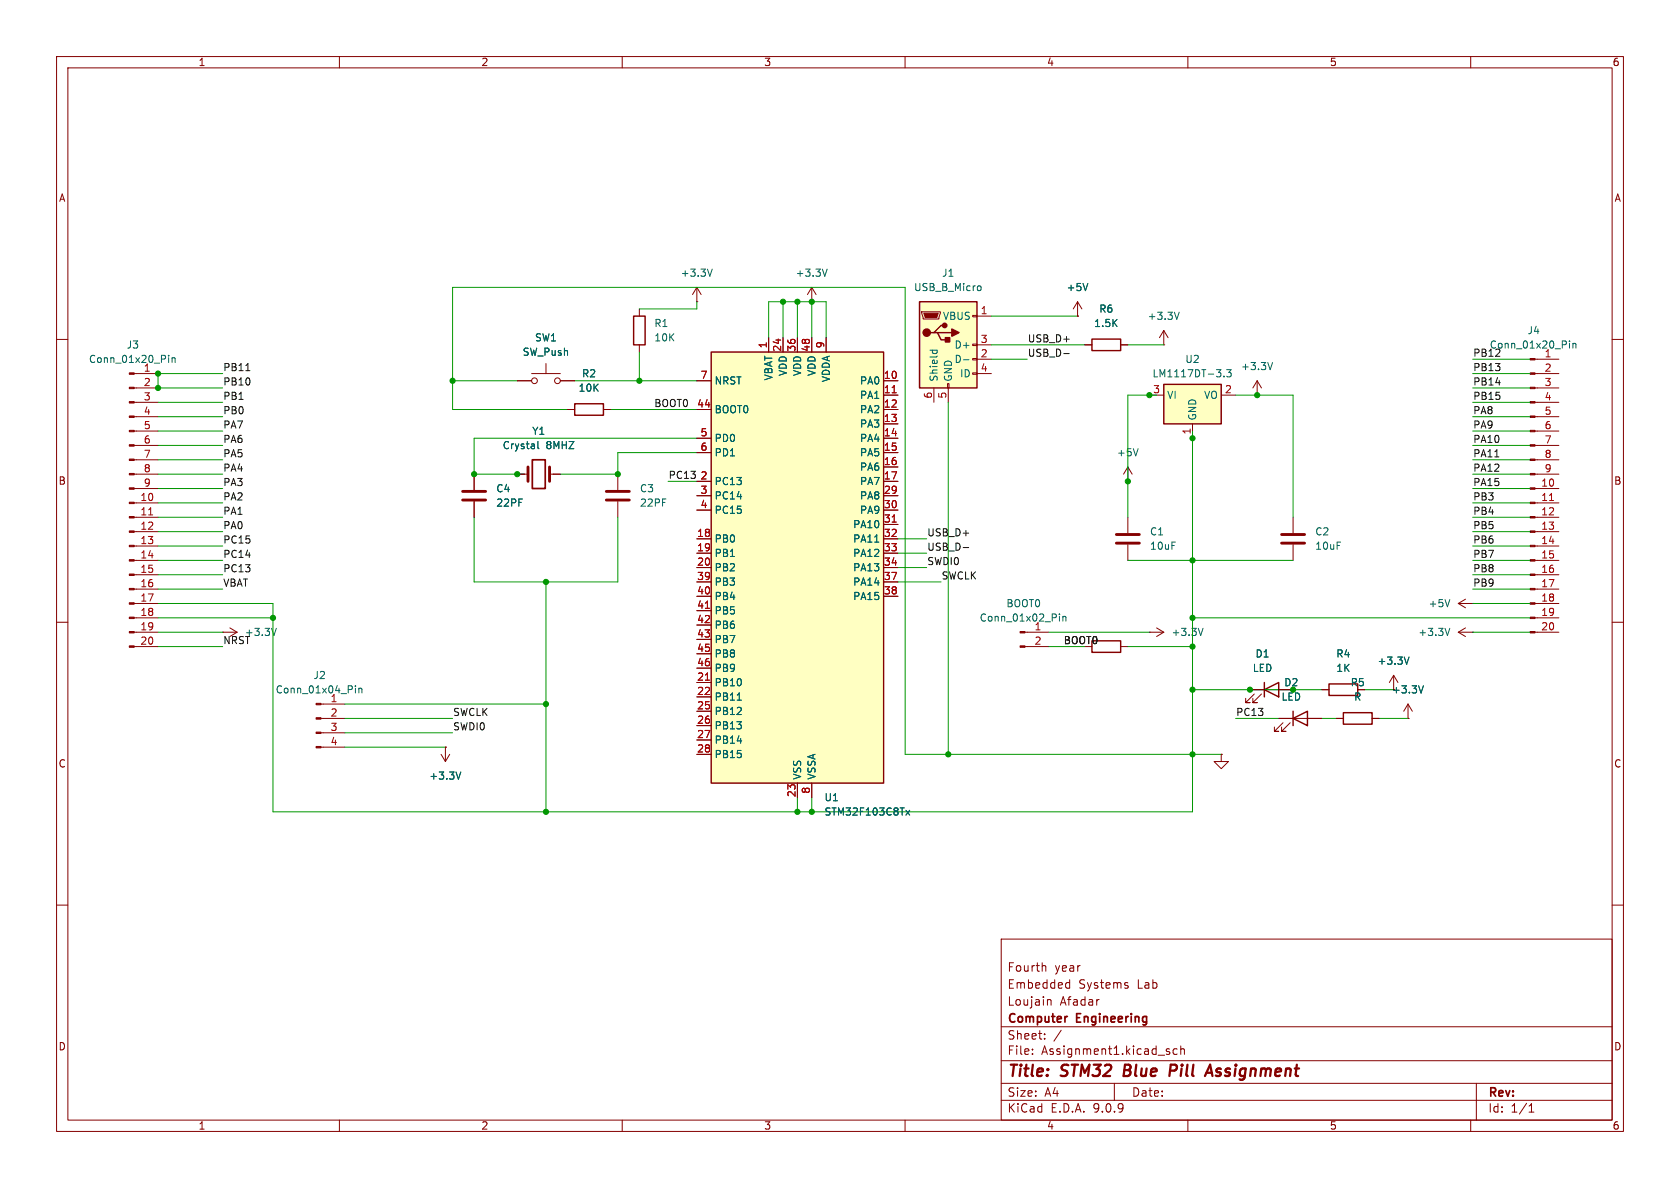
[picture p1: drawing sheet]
<svg xmlns="http://www.w3.org/2000/svg" width="297mm" height="210mm" viewBox="0 0 297 210" stroke-linecap="round" stroke-linejoin="round" font-family="sans-serif">
<g fill="none" stroke="#840000" stroke-width=".18">
<path d="M10 10h277v190h-277zM12 12h273v186h-273zM60 10v2M110 10v2M160 10v2M210 10v2M260 10v2M10 60h2M285 60h2M10 110h2M285 110h2M10 160h2"/>
<path d="M177 166h108v32h-108zM184.5 170.7h.2l.2 .2v.8M185.2 176.8h.5l.1 .9M188.7 173.7l.4 .1M189.1 173.2v1.5M189.1 174.6l-.4 .1M194.2 176.7h.1M199.2 174.2l.3 .2-.3 .3M199.2 173.7l.2 .1M285 160h2M60 198v2M110 198v2"/>
<path d="M160 198v2M177 194.5h108M177 191.5h108M177 187.5h108M177 181.5h108M182.5 186.3v.1M182.5 185.5v.1M184.7 183.6v.1M184.7 182.8v.1M187.6 182.1l-1.3 2M197 191.5v3M206.6 185.9l.2 .2-.2 .3"/>
<path d="M206.6 185.4l.1 .1M208.1 185.5l-.4-.1-.3 .3v.4l.1 .2h.6M208.7 185.5l.3-.1 .3 .1 .1 .9M208.7 184.9v1.5M210 198v2M260 198v2M261 191.5v6.5M270.3 196.6h.9M270.3 195.5l.4-.4v1.5"/>
</g>
<path d="M198.9 188.2l-.3 2h.8M207.7 188.2h-.7l-.3 2M207.8 189.2l-1 .1M213 190.2l.9-2 .4 2M213.3 189.6h.9" fill="none" stroke="#840000" stroke-width=".4"/>
<path d="M188.6 179.7h.1" fill="none" stroke="#840000" stroke-width=".3"/>
<path d="M125.7 62.2h30.5v76.2h-30.5z" fill="#ffffc2"/>
<path d="M125.7 62.2h30.5v76.2h-30.5zM193 113.3h5.1v2h-5.1z" fill="none" stroke="#840000" stroke-width=".25"/>
<g fill="none" stroke="#840000" stroke-width=".18">
<path d="M135.9 59.7v2.5M138.4 59.7v2.5M141 59.7v2.5M143.5 59.7v2.5M146 59.7v2.5M190.5 55.9h.1M190.5 53.3l-.8 1.3M190.5 53.3l.8 1.3M190.5 53.3v2.6M23.7 66h4.2M23.7 68.6h4.2M23.7 71.1h4.2"/>
<path d="M23.7 73.7h4.2M23.7 76.2h4.2M23.7 78.7h4.2M123.2 67.3h2.5M123.2 72.4h2.5M123.2 77.5h2.5M156.2 67.3h2.5M156.2 72.4h2.5M156.2 77.5h2.5M156.2 69.9h2.5M156.2 74.9h2.5M23.7 81.3h4.2"/>
<path d="M23.7 83.8h4.2M23.7 86.4h4.2M23.7 88.9h4.2M23.7 91.4h4.2M23.7 94h4.2M23.7 96.5h4.2M23.7 99.1h4.2M83.8 83.8v2.8M83.8 88.6v2.8M109.2 83.8v2.8M109.2 88.6v2.8M123.2 80h2.5"/>
<path d="M123.2 85.1h2.5M123.2 87.6h2.5M123.2 90.2h2.5M123.2 95.3h2.5M123.2 97.8h2.5M156.2 80h2.5M156.2 85.1h2.5M156.2 87.6h2.5M156.2 90.2h2.5M156.2 95.3h2.5M156.2 97.8h2.5M156.2 82.6h2.5"/>
<path d="M156.2 92.7h2.5M199.4 85.1h.1M199.4 82.6l-.8 1.2M199.4 82.6l.8 1.2M199.4 82.6v2.5M199.4 91.4v2.8M199.4 96.3v2.8M23.7 111.8h4.2M23.7 101.6h4.2M23.7 104.1h4.2M23.7 106.7h4.2M23.7 109.2h4.2"/>
<path d="M23.7 114.3h4.2M39.4 111.8h.1M39.4 111.8h2.5M40.6 111l1.3 .8M41.9 111.8l-1.3 .7M123.2 100.3h2.5M123.2 102.9h2.5M123.2 105.4h2.5M123.2 108h2.5M123.2 110.5h2.5M123.2 113h2.5M123.2 115.6h2.5"/>
<path d="M123.2 118.1h2.5M156.2 100.3h2.5M156.2 102.9h2.5M156.2 105.4h2.5M181.2 111.8h4.2M181.2 114.3h4.2M198.1 114.3h1.3M203.2 111.8h.1M203.2 111.8h2.5M204.5 111l1.2 .8M205.7 111.8l-1.2 .7M123.2 120.7h2.5"/>
<path d="M123.2 123.2h2.5M123.2 125.7h2.5M123.2 128.3h2.5M123.2 130.8h2.5M123.2 133.4h2.5M141 138.4v2.6M143.5 138.4v2.6M215.9 133.4v1.2h1.3l-1.3 1.3-1.3-1.3h1.3M215.9 133.4h.1"/>
</g>
<path d="M157.7 69.4h.7M26.3 91h.7M157.7 92.3h.7M124.7 107.5h.7M124.7 120.2h.7" fill="none" stroke="#a90000" stroke-width=".18"/>
<g fill="none" stroke="#006464" stroke-width=".18">
<path d="M192.3 50.1l-.4 1.3M29.8 62.8v.1M29.8 63.2v.9M30.4 63.2v.9M30.4 63.4l.2-.2 .3 .1 .1 .8M201.2 79.3l-.4 1.3M154.6 95.8h.8M48.9 111.1l-.5 1.2M187.3 108.5v.2M187.3 109v.8M187.9 109v.8M187.9 109.1l.2-.1h.3v.8"/>
<path d="M212.7 111.1l-.4 1.2M130.3 123.8h.8M160.2 143.2l.6 .9M160.8 143.2l-.6 .9"/>
</g>
<path d="M81.8 86.9h4.1M81.8 88.4h4.1M107.2 86.9h4.1M107.2 88.4h4.1M197.4 94.5h4M197.4 96h4" fill="none" stroke="#840000" stroke-width=".51"/>
<g fill="#840000" stroke="#840000" stroke-width=".18">
<path d="M22.9 65.9h.8v.3h-.8z"/>
<path d="M22.9 68.5h.8v.2h-.8z"/>
<path d="M22.9 71h.8v.2h-.8z"/>
<path d="M22.9 73.5h.8v.3h-.8z"/>
<path d="M22.9 76.1h.8v.2h-.8z"/>
<path d="M22.9 78.6h.8v.3h-.8z"/>
<path d="M22.9 81.2h.8v.2h-.8z"/>
<path d="M22.9 83.7h.8v.2h-.8z"/>
<path d="M22.9 86.2h.8v.3h-.8z"/>
<path d="M22.9 88.8h.8v.2h-.8z"/>
<path d="M22.9 91.3h.8v.3h-.8z"/>
<path d="M22.9 93.9h.8v.2h-.8z"/>
<path d="M22.9 96.4h.8v.2h-.8z"/>
<path d="M22.9 98.9h.8v.3h-.8z"/>
<path d="M22.9 101.5h.8v.2h-.8z"/>
<path d="M22.9 104h.8v.3h-.8z"/>
<path d="M22.9 106.6h.8v.2h-.8z"/>
<path d="M22.9 109.1h.8v.2h-.8z"/>
<path d="M22.9 111.6h.8v.3h-.8z"/>
<path d="M22.9 114.2h.8v.2h-.8z"/>
<path d="M180.3 111.6h.9v.3h-.9z"/>
<path d="M180.3 114.2h.9v.2h-.9z"/>
</g>
<path d="M162.6 53.3h10.1v15.3h-10.1z" fill="#ffffc2"/>
<path d="M162.6 53.3h10.1v15.3h-10.1zM165.1 58.8h.6l.7 1.3h1.2M165.7 58.8h2.6M167 57.5h-.6l-1.3 1.3h-.6M193 59.9h5.1v2.1h-5.1zM101.6 71.4h5.1v2h-5.1zM237.5 126h5.1v2h-5.1z" fill="none" stroke="#840000" stroke-width=".25"/>
<g fill="none" stroke="#840000" stroke-width=".18">
<path d="M123.2 53.3h.1M123.2 50.8l-.8 1.3M123.2 50.8l.8 1.3M123.2 50.8v2.5M162.9 55.1h3.3v.3l-.2 1h-2.8zM172 55.8h.7v.2h-.7zM172.7 55.9h2.6M100.3 72.4h1.3M106.7 72.4h1.2M165.1 68.6v2.5M167.5 67.8h.3v.8h-.3zM167.6 68.6v2.5"/>
<path d="M172 60.8h.7v.3h-.7zM172 63.4h.7v.2h-.7zM172 65.9h.7v.3h-.7zM172.7 61h2.6M172.7 63.5h2.6M172.7 66h2.6M191.8 61h1.2M198.1 61h1.3M91.4 83.8h1.9M97.2 83.8h1.9M236.2 127h1.3M242.6 127h1.2"/>
<path d="M248.9 127h.1M248.9 124.5l-.7 1.2M248.9 124.5l.8 1.2M248.9 124.5v2.5"/>
</g>
<path d="M163.3 55.4h2.6l-.3 .7h-2z" fill="#840000" stroke="#840000" stroke-width=".18"/>
<g fill="#840000" stroke="#840000" stroke-width=".25">
<path d="M167.1 59.7h.8v.8h-.8z"/>
<path d="M168.3 58.2l1.2 .6-1.2 .6z"/>
<circle cx="163.8" cy="58.8" r=".63"/>
<circle cx="167" cy="57.5" r=".38"/>
</g>
<path d="M125.9 47.6l-.4 1.2M173 50.5l.3 .1 .1 .2v.5l-.4 .1M95.1 78v1.1l.2 .2M164.4 61.9h1.3M164.9 61.9l-.1 .4M165.6 61.9l.1 .4M170.3 63.6h1M251.6 121.2l-.4 1.3" fill="none" stroke="#006464" stroke-width=".18"/>
<path d="M93.3 82.6v2.5M97.2 82.6v2.5" fill="none" stroke="#840000" stroke-width=".51"/>
<path d="M94.1 81.3h2.3v5.1h-2.3z" fill="none" stroke="#840000" stroke-width=".3"/>
<path d="M205.7 67.9h10.2v7h-10.2z" fill="#ffffc2"/>
<path d="M112 55.9h2v5.1h-2zM205.7 67.9h10.2v7h-10.2zM223.5 121.9l2.6-1.2v2.5zM223.5 120.7v2.5M228.6 127l2.5-1.3v2.6zM228.6 125.7v2.6M234.9 120.9h5.1v2h-5.1z" fill="none" stroke="#840000" stroke-width=".25"/>
<g fill="none" stroke="#840000" stroke-width=".18">
<path d="M113 54.6v1.3M135.9 59.7v2.5M138.4 59.7v2.5M141 59.7v2.5M143.5 53.3h.1M143.5 50.8l-.8 1.3M143.5 50.8l.8 1.3M143.5 50.8v2.5M143.5 59.7v2.5M146 59.7v2.5M190.5 55.9h.1M205.7 58.4l-.7 1.3"/>
<path d="M205.7 58.4l.8 1.3M205.7 58.4v2.6M91.4 67.3h2.6M94 66h5.1M96.5 64.3v1.7M99.1 67.3h2.5M100.3 72.4h1.3M106.7 72.4h1.2M113 61v1.2M123.2 67.3h2.5M123.2 72.4h2.5M123.2 77.5h2.5"/>
<path d="M156.2 69.9h2.5M156.2 67.3h2.5M156.2 72.4h2.5M156.2 77.5h2.5M156.2 74.9h2.5M191.8 61h1.2M198.1 61h1.3M203.2 69.9h2.5M205.7 61h.1M210.8 74.9v2.6M215.9 69.9h2.5M222.2 69.9h.1"/>
<path d="M222.2 67.3l-.7 1.3M222.2 67.3l.8 1.3M222.2 67.3v2.6M271.4 66h4.2M271.4 63.5h4.2M271.4 68.6h4.2M271.4 71.1h4.2M271.4 73.7h4.2M271.4 76.2h4.2M271.4 78.7h4.2M83.8 83.8v2.8M83.8 88.6v2.8"/>
<path d="M91.4 83.8h1.3M97.8 83.8h1.3M123.2 80h2.5M123.2 85.1h2.5M123.2 87.6h2.5M123.2 90.2h2.5M123.2 95.3h2.5M123.2 97.8h2.5M156.2 80h2.5M156.2 85.1h2.5M156.2 87.6h2.5M156.2 90.2h2.5"/>
<path d="M156.2 95.3h2.5M156.2 97.8h2.5M156.2 82.6h2.5M156.2 92.7h2.5M228.6 91.4v2.8M228.6 96.3v2.8M271.4 81.3h4.2M271.4 83.8h4.2M271.4 86.4h4.2M271.4 88.9h4.2M271.4 91.4h4.2M271.4 94h4.2"/>
<path d="M271.4 96.5h4.2M271.4 99.1h4.2M123.2 100.3h2.5M123.2 102.9h2.5M123.2 105.4h2.5M123.2 108h2.5M123.2 110.5h2.5M123.2 113h2.5M123.2 115.6h2.5M123.2 118.1h2.5M156.2 100.3h2.5M156.2 102.9h2.5"/>
<path d="M156.2 105.4h2.5M246.4 119.4l-.8 1.3M246.4 119.4l.7 1.3M246.4 119.4v2.5M257.8 106.7l1.3 .7M257.8 106.7h2.5M257.8 111.8l1.3 .7M257.8 111.8h2.5M259.1 105.9l-1.3 .8M259.1 111l-1.3 .8M260.3 106.7h.1M260.3 111.8h.1"/>
<path d="M271.4 106.7h4.2M271.4 111.8h4.2M271.4 101.6h4.2M271.4 104.1h4.2M271.4 109.2h4.2M56.7 124.5h4.3M56.7 127h4.3M56.7 129.5h4.3M56.7 132.1h4.3M78 133.4l.7 1.2M78.7 132.1h.1M78.7 132.1v2.5"/>
<path d="M79.5 133.4l-.8 1.2M123.2 120.7h2.5M123.2 123.2h2.5M123.2 125.7h2.5M123.2 128.3h2.5M123.2 130.8h2.5M123.2 133.4h2.5M141 138.4v2.6M143.5 138.4v2.6M215.9 133.4h.1M221 121.9h7.6M221.7 122.7l-1.5 1.5h.8h-.8v-.8"/>
<path d="M223 122.7l-1.5 1.5h.7h-.7v-.8M226.1 127h7.6M226.8 127.8l-1.5 1.5h.8h-.8v-.8M228.1 127.8l-1.5 1.5h.7h-.7v-.8M233.7 121.9h1.2M236.2 127h1.3M242.6 127h1.2M248.9 127h.1"/>
<circle cx="94.5" cy="67.3" r=".51"/>
<circle cx="98.6" cy="67.3" r=".51"/>
</g>
<g fill="none" stroke="#006464" stroke-width=".18">
<path d="M146.2 47.6l-.4 1.2M192.3 50.1l-.4 1.3M208.5 55.2l-.5 1.3M95.1 78v1.1l.2 .2M216.4 66.5v.1M216.9 65.3h.8l-.5 .5 .4 .2v.5l-.2 .1-.5-.1M225 64.1l-.5 1.2M277.5 60.3v.1M277.5 60.7v.8M278.1 60.7v.8M278.1 60.8l.2-.1 .3 .1v.7M154.6 95.8h.8"/>
<path d="M249.1 116.1l-.4 1.3M256.3 106l-.4 1.3M256.3 111.1l-.4 1.2M62.8 121.2v.2M62.8 121.7v.8M63.4 121.7v.8M63.4 121.8l.2-.1h.3l.1 .8M81.5 136.5l-.5 1.2M130.3 123.8h.8M251.6 121.2l-.4 1.3M160.2 143.2l.6 .9M160.8 143.2l-.6 .9"/>
</g>
<path d="M226.6 94.5h4M226.6 96h4" fill="none" stroke="#840000" stroke-width=".51"/>
<g fill="#840000" stroke="#840000" stroke-width=".18">
<path d="M270.5 63.4h.9v.2h-.9z"/>
<path d="M270.5 65.9h.9v.3h-.9z"/>
<path d="M270.5 68.5h.9v.2h-.9z"/>
<path d="M270.5 71h.9v.2h-.9z"/>
<path d="M270.5 73.5h.9v.3h-.9z"/>
<path d="M270.5 76.1h.9v.2h-.9z"/>
<path d="M270.5 78.6h.9v.3h-.9z"/>
<path d="M270.5 81.2h.9v.2h-.9z"/>
<path d="M270.5 83.7h.9v.2h-.9z"/>
<path d="M270.5 86.2h.9v.3h-.9z"/>
<path d="M270.5 88.8h.9v.2h-.9z"/>
<path d="M270.5 91.3h.9v.3h-.9z"/>
<path d="M270.5 93.9h.9v.2h-.9z"/>
<path d="M270.5 96.4h.9v.2h-.9z"/>
<path d="M270.5 98.9h.9v.3h-.9z"/>
<path d="M270.5 101.5h.9v.2h-.9z"/>
<path d="M270.5 104h.9v.3h-.9z"/>
<path d="M270.5 106.6h.9v.2h-.9z"/>
<path d="M270.5 109.1h.9v.2h-.9z"/>
<path d="M270.5 111.6h.9v.3h-.9z"/>
<path d="M55.9 124.3h.8v.3h-.8z"/>
<path d="M55.9 126.9h.8v.2h-.8z"/>
<path d="M55.9 129.4h.8v.3h-.8z"/>
<path d="M55.9 132h.8v.2h-.8z"/>
</g>
<path d="M157.7 69.4h.7M157.7 92.3h.7M273.9 88.5h.8M124.7 107.5h.7M124.7 120.2h.7" fill="none" stroke="#a90000" stroke-width=".18"/>
<path d="M43.5 65.5h.7M188.1 62.5h.9M170.3 96.8h.9M264.3 80.8h.7" fill="none" stroke="#0f0f0f" stroke-width=".18"/>
<g fill="none" stroke="#009600" stroke-width=".18">
<path d="M123.2 53.3v1.3h-10.2M135.9 59.7v-6.4h10.1v6.4M138.4 53.3v6.4M141 53.3v6.4M143.5 53.3v6.4M175.3 55.9h15.2M27.9 78.7h11.5M27.9 71.1h11.5M27.9 76.2h11.5M27.9 73.7h11.5M39.4 66h-11.5v2.6h11.5M80 67.3h11.4"/>
<path d="M100.3 72.4h-20.3v-21.6h80v82.6h55.9M101.6 67.3h21.6M107.9 72.4h15.3M113 62.2v5.1M123.2 77.5h-39.4v6.3h8.9M167.6 71.1v62.3M175.3 61h16.5M175.3 63.5h6.3M199.4 61h6.3M204.5 69.9h-5.1v21.5M210.8 76.2v67.3h-162.5v-36.8h-20.4M218.4 69.9h10.2v21.5"/>
<path d="M260.3 63.5h10.2M260.3 66h10.2M260.3 78.7h10.2M260.3 71.1h10.2M260.3 68.6h10.2M260.3 76.2h10.2M260.3 73.7h10.2M27.9 83.8h11.5M27.9 99.1h11.5M27.9 91.4h11.5M27.9 94h11.5M27.9 96.5h11.5"/>
<path d="M27.9 86.4h11.5M27.9 88.9h11.5M27.9 81.3h11.5M83.8 91.4v11.5h25.4v-11.5M118.1 85.1h5.1M123.2 80h-14v3.8h-10.1M158.7 97.8h5.1M158.7 95.3h5.1M199.4 99.1h29.2M260.3 83.8h10.2M260.3 99.1h10.2M260.3 91.4h10.2"/>
<path d="M260.3 94h10.2M260.3 96.5h10.2M260.3 86.4h10.2M260.3 88.9h10.2M260.3 81.3h10.2M27.9 101.6h11.5M27.9 104.1h11.5M27.9 109.2h20.4M27.9 111.8h11.5M27.9 114.3h11.5M96.5 102.9v40.6M158.7 102.9h7.7"/>
<path d="M158.7 100.3h5.1M185.4 111.8h17.8M185.4 114.3h6.4M199.4 114.3h11.4M210.8 109.2h59.7M260.3 101.6h10.2M260.3 104.1h10.2M260.3 106.7h10.2M260.3 111.8h10.2M61 127h19M61 124.5h35.5M61 132.1h17.7"/>
<path d="M61 129.5h19M210.8 121.9h22.9M218.4 127h7.7M233.7 127h2.5M241.3 121.9h5.1M243.8 127h5.1M141 141v2.5M143.5 141v2.5"/>
</g>
<g fill="#009600" stroke="#009600" stroke-width=".18">
<circle cx="138.4" cy="53.3" r=".46"/>
<circle cx="113" cy="67.3" r=".46"/>
<circle cx="141" cy="53.3" r=".46"/>
<circle cx="143.5" cy="53.3" r=".46"/>
<circle cx="96.5" cy="102.9" r=".46"/>
<circle cx="167.6" cy="133.4" r=".46"/>
<circle cx="91.4" cy="83.8" r=".46"/>
<circle cx="143.5" cy="143.5" r=".46"/>
<circle cx="141" cy="143.5" r=".46"/>
<circle cx="109.2" cy="83.8" r=".46"/>
<circle cx="228.6" cy="121.9" r=".46"/>
<circle cx="221" cy="121.9" r=".46"/>
<circle cx="27.9" cy="66" r=".46"/>
<circle cx="27.9" cy="68.6" r=".46"/>
<circle cx="203.2" cy="69.9" r=".46"/>
<circle cx="222.2" cy="69.9" r=".46"/>
<circle cx="210.8" cy="77.5" r=".46"/>
<circle cx="83.8" cy="83.8" r=".46"/>
<circle cx="48.3" cy="109.2" r=".46"/>
<circle cx="80" cy="67.3" r=".46"/>
<circle cx="96.5" cy="143.5" r=".46"/>
<circle cx="96.5" cy="124.5" r=".46"/>
<circle cx="210.8" cy="114.3" r=".46"/>
<circle cx="210.8" cy="121.9" r=".46"/>
<circle cx="210.8" cy="133.4" r=".46"/>
<circle cx="210.8" cy="99.1" r=".46"/>
<circle cx="210.8" cy="109.2" r=".46"/>
<circle cx="199.4" cy="85.1" r=".46"/>
</g>
<g font-size="2.8" fill="#840000">
<text x="178" y="190.9">Title:</text>
<text x="187.7" y="190.9">STM32</text>
<text x="199.5" y="190.9">Blue</text>
<text x="208.4" y="190.9">Pill</text>
<text x="215.8" y="190.9">Assignment</text>
</g>
<g font-size="2.1" fill="#840000">
<text x="178" y="172">Fourth</text>
<text x="186.4" y="172">year</text>
<text x="178" y="178">Loujain</text>
<text x="178" y="175">Embedded</text>
<text x="187.4" y="178">Afadar</text>
<text x="190.7" y="175">Systems</text>
<text x="201.1" y="175">Lab</text>
<text x="178" y="184">Sheet:</text>
<text x="178" y="181.2">Computer</text>
<text x="190.4" y="181.2">Engineering</text>
<text x="178" y="186.7">File:</text>
<text x="184.1" y="186.7">Assignment1.kicad_sch</text>
<text x="178" y="196.9">KiCad</text>
<text x="178" y="194.1">Size:</text>
<text x="184.7" y="194.1">A4</text>
<text x="185.7" y="196.9">E.D.A.</text>
<text x="193.3" y="196.9">9.0.9</text>
<text x="200" y="194.1">Date:</text>
<text x="263" y="194.3">Rev:</text>
<text x="263" y="196.9">Id:</text>
<text x="267.1" y="196.9">1/1</text>
</g>
<g font-size="1.8" fill="#840000">
<text x="35" y="11.9">1</text>
<text x="85" y="11.9">2</text>
<text x="135" y="11.9">3</text>
<text x="185" y="11.9">4</text>
<text x="235" y="11.9">5</text>
<text x="285" y="11.9">6</text>
<text x="10.3" y="35.9">A</text>
<text x="285.3" y="35.9">A</text>
<text x="10.3" y="85.9">B</text>
<text x="285.3" y="85.9">B</text>
<text x="238.7" y="121.5">R5</text>
<text x="246" y="122.8">+3.3V</text>
<text x="10.3" y="135.9">C</text>
<text x="285.3" y="135.9">C</text>
<text x="10.3" y="185.9">D</text>
<text x="285.3" y="185.9">D</text>
<text x="35" y="199.9">1</text>
<text x="85" y="199.9">2</text>
<text x="135" y="199.9">3</text>
<text x="185" y="199.9">4</text>
<text x="235" y="199.9">5</text>
<text x="285" y="199.9">6</text>
</g>
<g font-size="1.8" fill="#006464">
<text x="120.2" y="49.1">+3.3V</text>
<text x="140.6" y="49.1">+3.3V</text>
<text x="161.5" y="51.7">USB_B_Micro</text>
<text x="166.4" y="49.1">J1</text>
<text x="188.5" y="51.7">+5V</text>
<text x="115.6" y="58">R1</text>
<text x="166.6" y="56.7">VBUS</text>
<text x="193.3" y="58">1.5K</text>
<text x="194.2" y="55.5">R6</text>
<text x="202.8" y="56.7">+3.3V</text>
<text x="270" y="59.3">J4</text>
<text x="15.6" y="64.4">Conn_01x20_Pin</text>
<text x="22.3" y="61.8">J3</text>
<text x="25.3" y="65.8">1</text>
<text x="92.3" y="63.1">SW_Push</text>
<text x="94.5" y="60.6">SW1</text>
<text x="115.6" y="60.6">10K</text>
<text x="168.7" y="61.8">D+</text>
<text x="168.7" y="64.4">D-</text>
<text x="209.4" y="64.4">U2</text>
<text x="219.3" y="65.6">+3.3V</text>
<text x="263.3" y="61.8">Conn_01x20_Pin</text>
<text x="273" y="63.2">1</text>
<text x="102.2" y="69.4">10K</text>
<text x="102.8" y="66.9">R2</text>
<text x="126.2" y="68.2">NRST</text>
<text x="136.8" y="67.4" transform="rotate(-90 136.8 67.4)">VBAT</text>
<text x="139.3" y="66.6" transform="rotate(-90 139.3 66.6)">VDD</text>
<text x="141.8" y="66.6" transform="rotate(-90 141.8 66.6)">VDD</text>
<text x="144.4" y="66.6" transform="rotate(-90 144.4 66.6)">VDD</text>
<text x="146.9" y="67.7" transform="rotate(-90 146.9 67.7)">VDDA</text>
<text x="151.9" y="68.2">PA0</text>
<text x="151.9" y="70.7">PA1</text>
<text x="166" y="67.6" transform="rotate(-90 166 67.6)">Shield</text>
<text x="168.5" y="67.6" transform="rotate(-90 168.5 67.6)">GND</text>
<text x="169.6" y="66.9">ID</text>
<text x="203.6" y="66.9">LM1117DT-3.3</text>
<text x="206.2" y="70.7">VI</text>
<text x="212.8" y="70.7">VO</text>
<text x="94" y="77.1">Y1</text>
<text x="126.2" y="73.3">BOOT0</text>
<text x="151.9" y="73.3">PA2</text>
<text x="151.9" y="75.8">PA3</text>
<text x="211.7" y="74.4" transform="rotate(-90 211.7 74.4)">GND</text>
<text x="88.8" y="79.6">Crystal</text>
<text x="96.5" y="79.6">8MHZ</text>
<text x="126.2" y="78.3">PD0</text>
<text x="126.2" y="80.9">PD1</text>
<text x="151.9" y="78.3">PA4</text>
<text x="151.9" y="80.9">PA5</text>
<text x="151.9" y="83.4">PA6</text>
<text x="197.4" y="80.9">+5V</text>
<text x="87.6" y="87.2">C4</text>
<text x="87.6" y="89.8">22PF</text>
<text x="113" y="87.2">C3</text>
<text x="113" y="89.8">22PF</text>
<text x="126.2" y="86">PC13</text>
<text x="126.2" y="88.5">PC14</text>
<text x="151.9" y="86">PA7</text>
<text x="151.9" y="88.5">PA8</text>
<text x="126.2" y="91">PC15</text>
<text x="150.7" y="93.6">PA10</text>
<text x="151.9" y="91">PA9</text>
<text x="203.2" y="94.8">C1</text>
<text x="232.4" y="94.8">C2</text>
<text x="126.2" y="96.1">PB0</text>
<text x="126.2" y="98.7">PB1</text>
<text x="126.2" y="101.2">PB2</text>
<text x="150.7" y="96.1">PA11</text>
<text x="150.7" y="98.7">PA12</text>
<text x="150.7" y="101.2">PA13</text>
<text x="203.2" y="97.4">10uF</text>
<text x="232.4" y="97.4">10uF</text>
<text x="126.2" y="103.7">PB3</text>
<text x="126.2" y="106.3">PB4</text>
<text x="150.7" y="103.7">PA14</text>
<text x="150.7" y="106.3">PA15</text>
<text x="177.8" y="107.5">BOOT0</text>
<text x="252.5" y="107.5">+5V</text>
<text x="126.2" y="108.8">PB5</text>
<text x="126.2" y="111.4">PB6</text>
<text x="126.2" y="113.9">PB7</text>
<text x="173.1" y="110.1">Conn_01x02_Pin</text>
<text x="182.8" y="111.5">1</text>
<text x="207" y="112.6">+3.3V</text>
<text x="250.6" y="112.6">+3.3V</text>
<text x="126.2" y="116.4">PB8</text>
<text x="126.2" y="119">PB9</text>
<text x="221.4" y="119">LED</text>
<text x="221.9" y="116.4">D1</text>
<text x="236.1" y="116.4">R4</text>
<text x="236.1" y="119">1K</text>
<text x="243.4" y="117.7">+3.3V</text>
<text x="48.6" y="122.8">Conn_01x04_Pin</text>
<text x="55.3" y="120.2">J2</text>
<text x="58.3" y="124.2">1</text>
<text x="126.2" y="121.5">PB10</text>
<text x="126.2" y="124.1">PB11</text>
<text x="226.5" y="124.1">LED</text>
<text x="226.9" y="121.5">D2</text>
<text x="239.3" y="124.1">R</text>
<text x="126.2" y="126.6">PB12</text>
<text x="126.2" y="129.1">PB13</text>
<text x="126.2" y="131.7">PB14</text>
<text x="126.2" y="134.2">PB15</text>
<text x="141.8" y="137.9" transform="rotate(-90 141.8 137.9)">VSS</text>
<text x="144.4" y="137.9" transform="rotate(-90 144.4 137.9)">VSSA</text>
<text x="75.8" y="138">+3.3V</text>
<text x="145.7" y="141.8">U1</text>
<text x="145.7" y="144.4">STM32F103C8Tx</text>
</g>
<g font-size="1.8" fill="#a90000">
<text x="173.3" y="55.6">1</text>
<text x="135.6" y="61.7" transform="rotate(-90 135.6 61.7)">1</text>
<text x="138.2" y="62.3" transform="rotate(-90 138.2 62.3)">24</text>
<text x="140.7" y="62.3" transform="rotate(-90 140.7 62.3)">36</text>
<text x="143.3" y="62.3" transform="rotate(-90 143.3 62.3)">48</text>
<text x="145.8" y="61.7" transform="rotate(-90 145.8 61.7)">9</text>
<text x="173.3" y="60.7">3</text>
<text x="173.3" y="63.2">2</text>
<text x="173.3" y="65.8">4</text>
<text x="273" y="65.8">2</text>
<text x="25.3" y="68.3">2</text>
<text x="25.3" y="70.9">3</text>
<text x="123.8" y="67.1">7</text>
<text x="156.2" y="67.1">10</text>
<text x="156.2" y="69.6">11</text>
<text x="164.8" y="70.6" transform="rotate(-90 164.8 70.6)">6</text>
<text x="167.4" y="70.6" transform="rotate(-90 167.4 70.6)">5</text>
<text x="203.8" y="69.6">3</text>
<text x="216.5" y="69.6">2</text>
<text x="273" y="68.3">3</text>
<text x="273" y="70.9">4</text>
<text x="25.3" y="73.4">4</text>
<text x="25.3" y="75.9">5</text>
<text x="123.1" y="72.1">44</text>
<text x="123.8" y="77.2">5</text>
<text x="156.2" y="72.1">12</text>
<text x="156.2" y="74.7">13</text>
<text x="156.2" y="77.2">14</text>
<text x="210.6" y="76.9" transform="rotate(-90 210.6 76.9)">1</text>
<text x="273" y="73.4">5</text>
<text x="273" y="75.9">6</text>
<text x="25.3" y="78.5">6</text>
<text x="25.3" y="81">7</text>
<text x="25.3" y="83.6">8</text>
<text x="123.8" y="79.8">6</text>
<text x="156.2" y="79.8">15</text>
<text x="156.2" y="82.3">16</text>
<text x="273" y="78.5">7</text>
<text x="273" y="81">8</text>
<text x="273" y="83.6">9</text>
<text x="24.7" y="88.6">10</text>
<text x="25.3" y="86.1">9</text>
<text x="123.8" y="84.8">2</text>
<text x="123.8" y="87.4">3</text>
<text x="123.8" y="89.9">4</text>
<text x="156.2" y="84.8">17</text>
<text x="156.2" y="87.4">29</text>
<text x="156.2" y="89.9">30</text>
<text x="272.4" y="86.1">10</text>
<text x="272.4" y="88.6">11</text>
<text x="24.7" y="91.2">11</text>
<text x="24.7" y="93.7">12</text>
<text x="123.1" y="95">18</text>
<text x="156.2" y="92.5">31</text>
<text x="156.2" y="95">32</text>
<text x="272.4" y="91.2">12</text>
<text x="272.4" y="93.7">13</text>
<text x="24.7" y="96.3">13</text>
<text x="24.7" y="98.8">14</text>
<text x="24.7" y="101.3">15</text>
<text x="123.1" y="97.5">19</text>
<text x="123.1" y="100.1">20</text>
<text x="156.2" y="97.5">33</text>
<text x="156.2" y="100.1">34</text>
<text x="272.4" y="96.3">14</text>
<text x="272.4" y="98.8">15</text>
<text x="272.4" y="101.3">16</text>
<text x="24.7" y="103.9">16</text>
<text x="24.7" y="106.4">17</text>
<text x="123.1" y="102.6">39</text>
<text x="123.1" y="105.2">40</text>
<text x="123.1" y="107.7">41</text>
<text x="156.2" y="102.6">37</text>
<text x="156.2" y="105.2">38</text>
<text x="272.4" y="103.9">17</text>
<text x="272.4" y="106.4">18</text>
<text x="24.7" y="109">18</text>
<text x="24.7" y="111.5">19</text>
<text x="123.1" y="110.2">42</text>
<text x="123.1" y="112.8">43</text>
<text x="272.4" y="109">19</text>
<text x="272.4" y="111.5">20</text>
<text x="24.7" y="114">20</text>
<text x="123.1" y="115.3">45</text>
<text x="123.1" y="117.9">46</text>
<text x="182.8" y="114">2</text>
<text x="123.1" y="120.4">21</text>
<text x="123.1" y="122.9">22</text>
<text x="123.1" y="125.5">25</text>
<text x="58.3" y="126.7">2</text>
<text x="58.3" y="129.3">3</text>
<text x="58.3" y="131.8">4</text>
<text x="123.1" y="128">26</text>
<text x="123.1" y="130.6">27</text>
<text x="123.1" y="133.1">28</text>
<text x="140.7" y="141" transform="rotate(-90 140.7 141)">23</text>
<text x="143.3" y="140.4" transform="rotate(-90 143.3 140.4)">8</text>
</g>
<g font-size="1.8" fill="#0f0f0f">
<text x="39.4" y="65.7">PB11</text>
<text x="181.6" y="63.2">USB_D-</text>
<text x="181.6" y="60.6">USB_D+</text>
<text x="260.3" y="63.2">PB12</text>
<text x="260.3" y="65.7">PB13</text>
<text x="39.4" y="68.2">PB10</text>
<text x="39.4" y="70.8">PB1</text>
<text x="260.3" y="68.2">PB14</text>
<text x="260.3" y="70.8">PB15</text>
<text x="39.4" y="73.3">PB0</text>
<text x="39.4" y="75.9">PA7</text>
<text x="115.6" y="72">BOOT0</text>
<text x="260.3" y="73.3">PA8</text>
<text x="260.3" y="75.9">PA9</text>
<text x="39.4" y="83.5">PA4</text>
<text x="39.4" y="78.4">PA6</text>
<text x="39.4" y="80.9">PA5</text>
<text x="260.3" y="78.4">PA10</text>
<text x="260.3" y="83.5">PA12</text>
<text x="260.3" y="80.9">PA11</text>
<text x="39.4" y="88.6">PA2</text>
<text x="39.4" y="86">PA3</text>
<text x="118.1" y="84.7">PC13</text>
<text x="260.3" y="86">PA15</text>
<text x="260.3" y="88.6">PB3</text>
<text x="39.4" y="91.1">PA1</text>
<text x="39.4" y="93.6">PA0</text>
<text x="163.8" y="94.9">USB_D+</text>
<text x="260.3" y="93.6">PB5</text>
<text x="260.3" y="91.1">PB4</text>
<text x="39.4" y="101.3">PC13</text>
<text x="39.4" y="98.7">PC14</text>
<text x="39.4" y="96.2">PC15</text>
<text x="163.8" y="100">SWDI0</text>
<text x="163.8" y="97.4">USB_D-</text>
<text x="260.3" y="96.2">PB6</text>
<text x="260.3" y="101.3">PB8</text>
<text x="260.3" y="98.7">PB7</text>
<text x="39.4" y="103.8">VBAT</text>
<text x="166.4" y="102.5">SWCLK</text>
<text x="260.3" y="103.8">PB9</text>
<text x="39.4" y="114">NRST</text>
<text x="43.2" y="112.6">+3.3V</text>
<text x="188" y="114">BOOT0</text>
<text x="80" y="126.7">SWCLK</text>
<text x="80" y="129.2">SWDI0</text>
<text x="218.4" y="126.7">PC13</text>
</g>
</svg>
